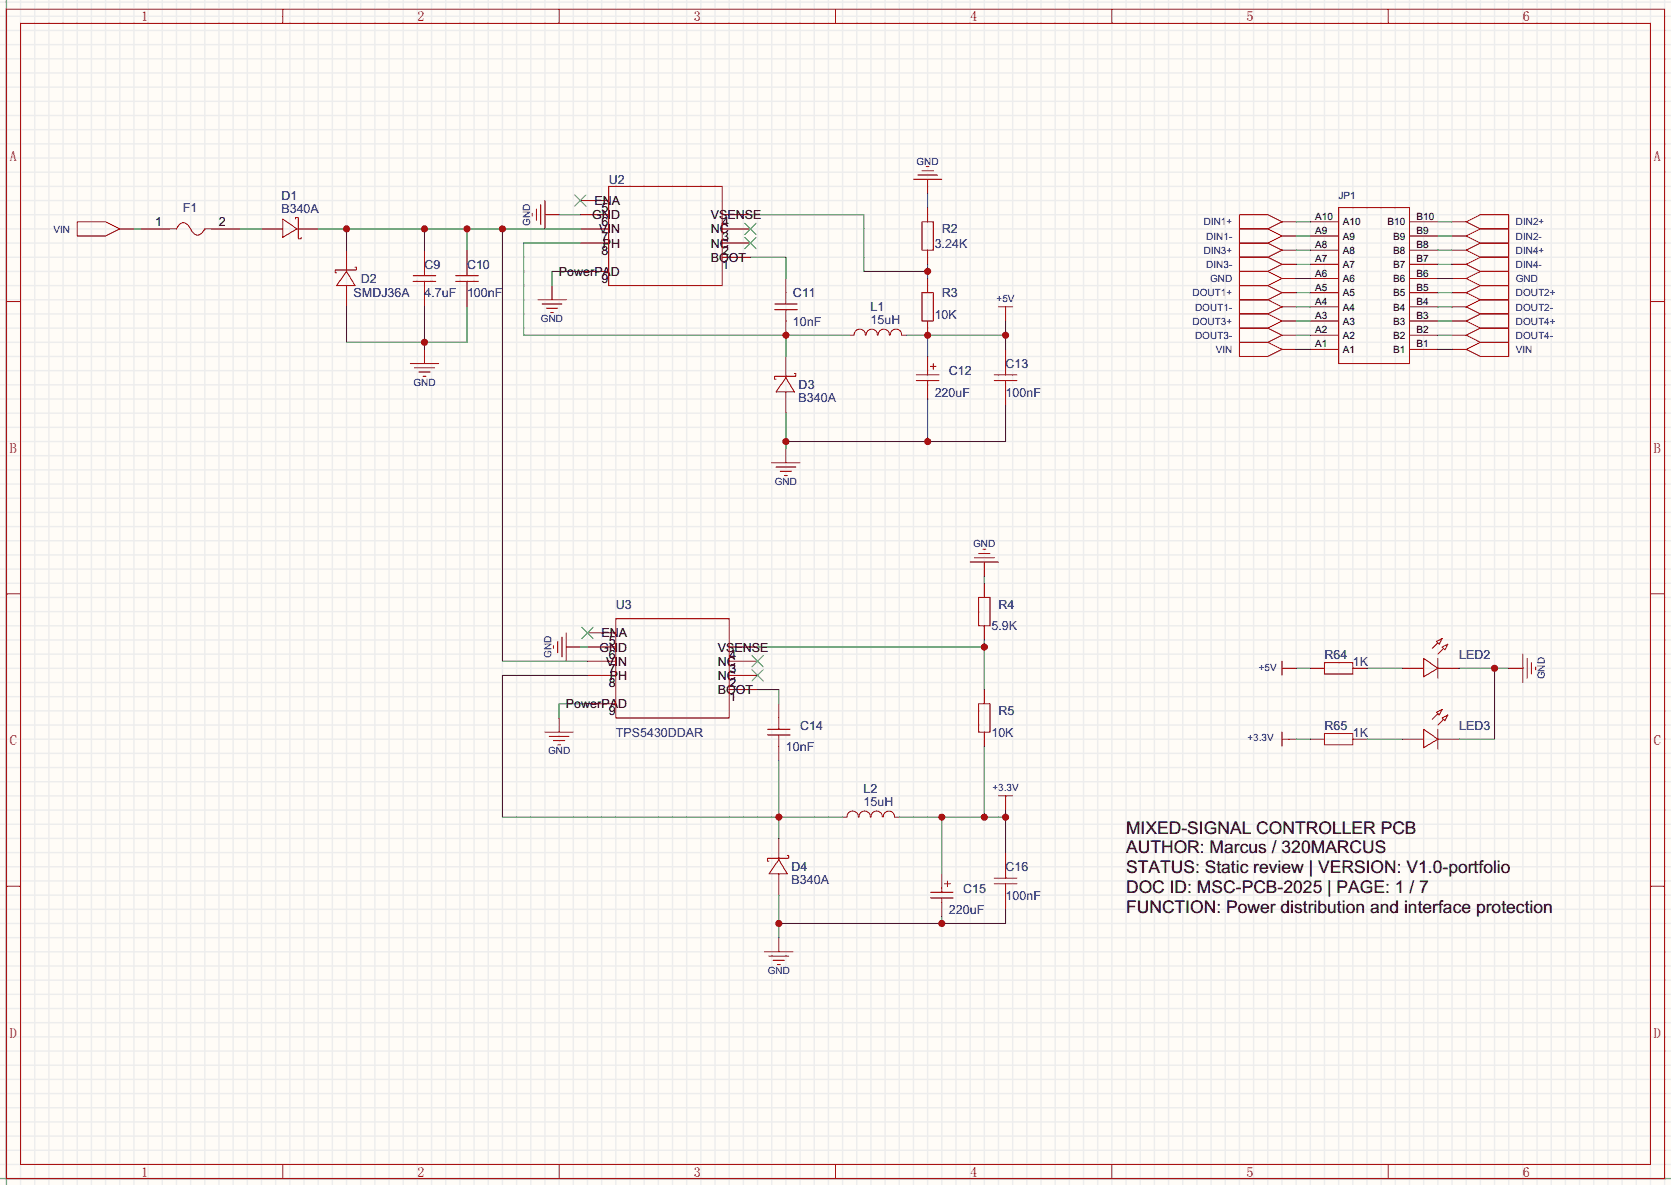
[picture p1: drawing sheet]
<svg xmlns="http://www.w3.org/2000/svg" width="299mm" height="212mm" viewBox="0 0 299 212" stroke-linecap="round" stroke-linejoin="round" font-family="sans-serif">
<path d="M0 0h299.5v212.3h-299.5z" fill="#fffcf7"/>
<g fill="none" stroke="#ededed" stroke-width=".25">
<path d="M0 .4h299.5M0 2.9h299.5M0 5.5h299.5M0 8h299.5M0 10.5h299.5M0 13.1h299.5M0 15.6h299.5M0 18.2h299.5M1.1 0v212.3M3.7 0v212.3M6.2 0v212.3M8.8 0v212.3"/>
<path d="M11.3 0v212.3M13.8 0v212.3M16.4 0v212.3M18.9 0v212.3M21.5 0v212.3M24 0v212.3M26.5 0v212.3M29.1 0v212.3M31.6 0v212.3M34.2 0v212.3M36.7 0v212.3M39.2 0v212.3"/>
<path d="M41.8 0v212.3M44.3 0v212.3M46.9 0v212.3M49.4 0v212.3M51.9 0v212.3M54.5 0v212.3M57 0v212.3M59.6 0v212.3M62.1 0v212.3M64.6 0v212.3M67.2 0v212.3M69.7 0v212.3"/>
<path d="M72.3 0v212.3M74.8 0v212.3M77.3 0v212.3M79.9 0v212.3M82.4 0v212.3M85 0v212.3M87.5 0v212.3M90 0v212.3M92.6 0v212.3M95.1 0v212.3M97.7 0v212.3M100.2 0v212.3"/>
<path d="M102.7 0v212.3M105.3 0v212.3M107.8 0v212.3M110.4 0v212.3M112.9 0v212.3M115.4 0v212.3M118 0v212.3M120.5 0v212.3M123.1 0v212.3M125.6 0v212.3M128.1 0v212.3M130.7 0v212.3"/>
<path d="M133.2 0v212.3M135.8 0v212.3M138.3 0v212.3M140.8 0v212.3M143.4 0v212.3M145.9 0v212.3M148.5 0v212.3M151 0v212.3M153.5 0v212.3M156.1 0v212.3M158.6 0v212.3M161.2 0v212.3"/>
<path d="M163.7 0v212.3M166.2 0v212.3M168.8 0v212.3M171.3 0v212.3M173.9 0v212.3M176.4 0v212.3M178.9 0v212.3M181.5 0v212.3M184 0v212.3M186.6 0v212.3M189.1 0v212.3M191.6 0v212.3"/>
<path d="M194.2 0v212.3M196.7 0v212.3M199.3 0v212.3M201.8 0v212.3M204.3 0v212.3M206.9 0v212.3M209.4 0v212.3M212 0v212.3M214.5 0v212.3M217 0v212.3M219.6 0v212.3M222.1 0v212.3"/>
<path d="M224.7 0v212.3M227.2 0v212.3M229.7 0v212.3M232.3 0v212.3M234.8 0v212.3M237.4 0v212.3M239.9 0v212.3M242.4 0v212.3M245 0v212.3M247.5 0v212.3M250.1 0v212.3M252.6 0v212.3"/>
<path d="M255.1 0v212.3M257.7 0v212.3M260.2 0v212.3M262.8 0v212.3M265.3 0v212.3M267.8 0v212.3M270.4 0v212.3M272.9 0v212.3M275.5 0v212.3M278 0v212.3M280.5 0v212.3M283.1 0v212.3"/>
<path d="M285.6 0v212.3M288.2 0v212.3M290.7 0v212.3M293.2 0v212.3M295.8 0v212.3M298.3 0v212.3M0 20.7h299.5M0 23.2h299.5M0 25.8h299.5M0 28.3h299.5M0 30.9h299.5M0 33.4h299.5"/>
<path d="M0 35.9h299.5M0 38.5h299.5M0 41h299.5M0 43.6h299.5M0 46.1h299.5M0 48.6h299.5M0 51.2h299.5M0 53.7h299.5M0 56.3h299.5M0 58.8h299.5M0 61.3h299.5M0 63.9h299.5"/>
<path d="M0 66.4h299.5M0 69h299.5M0 71.5h299.5M0 74h299.5M0 76.6h299.5M0 79.1h299.5M0 81.7h299.5M0 84.2h299.5M0 86.7h299.5M0 89.3h299.5M0 91.8h299.5M0 94.4h299.5"/>
<path d="M0 96.9h299.5M0 99.4h299.5M0 102h299.5M0 104.5h299.5M0 107.1h299.5M0 109.6h299.5M0 112.1h299.5M0 114.7h299.5M0 117.2h299.5M0 119.8h299.5M0 122.3h299.5M0 124.8h299.5"/>
<path d="M0 127.4h299.5M0 129.9h299.5M0 132.5h299.5M0 135h299.5M0 137.5h299.5M0 140.1h299.5M0 142.6h299.5M0 145.2h299.5M0 147.7h299.5M0 150.2h299.5M0 152.8h299.5M0 155.3h299.5"/>
<path d="M0 157.9h299.5M0 160.4h299.5M0 162.9h299.5M0 165.5h299.5M0 168h299.5M0 170.6h299.5M0 173.1h299.5M0 175.6h299.5M0 178.2h299.5M0 180.7h299.5M0 183.3h299.5M0 185.8h299.5"/>
<path d="M0 188.3h299.5M0 190.9h299.5M0 193.4h299.5M0 196h299.5M0 198.5h299.5M0 201h299.5M0 203.6h299.5M0 206.1h299.5M0 208.7h299.5M0 211.2h299.5"/>
</g>
<path d="M1.1 0v212.3M0 211.2h299.5" fill="none" stroke="#999" stroke-width=".25"/>
<g fill="none" stroke="#a10000" stroke-width=".18">
<path d="M1.1 1.6h297.2v209.6h-297.2zM3.7 4.2h292.1v204.5h-292.1zM50.7 1.6v2.6M100.2 1.6v2.6M149.7 1.6v2.6M199.3 1.6v2.6M248.8 1.6v2.6M13.8 39.7h5.1l2.6 1.3-2.6 1.3h-5.1zM50.7 39.2l2.5 1.8-2.5 1.5zM53 39.2v-.2h.5v3.8h.5v-.3M95.4 38.2v.5M96.1 37.5v2"/>
<path d="M96.9 36.7v3.6M97.7 35.9v5.1M109.1 33.4h20.3v17.8h-20.3zM163.7 32.1h5.1M164.5 31.4h3.5M165.2 39.7h2.1v5.1h-2.1zM165.2 30.6h2.1M166 29.8h.5M222.1 38.5h5.1l2.5 1.2-2.5 1.3h-5.1zM239.9 37.2h12.7v27.9h-12.7zM262.8 39.7l2.5-1.2h5.1v2.5h-5.1zM1.1 54h2.6"/>
<path d="M30.4 41h1.2l.5-.7a1.26 1.26 0 0 1 2.1 .7l.4 .7a1.26 1.26 0 0 0 2.1-.7h1.3M62.1 48.6l1.5 2.6h-3.3zM63.6 47.9h.3v.5h-3.8v.5h.2M74 50.4h4.1M74 49.4h4.1M76.1 47.4v2M76.1 50.4v2M81.7 50.4h4M81.7 49.4h4M83.7 47.4v2M83.7 50.4v2M96.4 53.7h5.1"/>
<path d="M97.2 54.5h3.5M97.9 55.2h2M98.7 56h.5M138.8 54.5h4.1M138.8 55.5h4.1M140.8 52.4v2.1M140.8 55.5v2M165.2 52.4h2.1v5.1h-2.1zM222.1 41h5.1l2.5 1.3-2.5 1.3h-5.1zM222.1 43.6h5.1l2.5 1.2-2.5 1.3h-5.1zM222.1 46.1h5.1l2.5 1.3-2.5 1.2h-5.1zM222.1 48.6h5.1l2.5 1.3-2.5 1.3h-5.1z"/>
<path d="M222.1 51.2h5.1l2.5 1.2-2.5 1.3h-5.1zM222.1 53.7h5.1l2.5 1.3-2.5 1.3h-5.1zM222.1 56.3h5.1l2.5 1.2-2.5 1.3h-5.1zM222.1 58.8h5.1l2.5 1.3-2.5 1.2h-5.1zM262.8 57.5l2.5-1.2h5.1v2.5h-5.1zM262.8 55l2.5-1.3h5.1v2.6h-5.1zM262.8 52.4l2.5-1.2h5.1v2.5h-5.1zM262.8 49.9l2.5-1.3h5.1v2.6h-5.1zM262.8 47.4l2.5-1.3h5.1v2.5h-5.1zM262.8 44.8l2.5-1.2h5.1v2.5h-5.1zM262.8 42.3l2.5-1.3h5.1v2.6h-5.1zM295.8 54h2.5"/>
<path d="M73.5 65.1h5.1M74.3 65.9h3.6M75.1 66.7h2M75.8 67.4h.5M140.8 67.7l1.6 2.5h-3.3zM142.4 66.9h.2v.5h-3.8v.5h.3M153.1 60.1a1.01 1.01 0 0 1 1-1.1 1.01 1.01 0 0 1 1 1.1M155.2 60.1a1.01 1.01 0 0 1 1-1.1 1.01 1.01 0 0 1 1 1.1M157.4 60.1a1.01 1.01 0 0 1 1-1.1 1.01 1.01 0 0 1 1 1.1M159.6 60.1a1.01 1.01 0 0 1 1-1.1 1.01 1.01 0 0 1 1 1.1M164.2 68.2h4.1M164.2 67.2h4.1"/>
<path d="M166.2 66.4v.8M166.2 68.2v.8M166.8 65.7h1M167.3 65.1v1.1M178.2 68.2h4M178.2 67.2h4M180.2 65.1v2.1M180.2 68.2v2M222.1 61.3h5.1l2.5 1.3-2.5 1.3h-5.1zM262.8 62.6l2.5-1.3h5.1v2.6h-5.1zM262.8 60.1l2.5-1.3h5.1v2.5h-5.1zM138.3 82.9h5.1"/>
<path d="M139.1 83.7h3.5M139.8 84.5h2.1M140.6 85.2h.5M174.6 99.9h3.6M175.4 99.2h2M176.1 98.4h.6M1.1 106.4h2.6M99.2 115.7v.5M99.9 114.9v2.1M100.7 114.2v3.5M101.5 113.4v5.1M110.4 110.9h20.3v17.7h-20.3z"/>
<path d="M173.9 100.7h5M175.4 107.1h2v5h-2zM237.4 118.7h5v2.1h-5zM255.1 118l2.6 1.8-2.6 1.5zM257.4 114.9l1-.5-.5 1zM257.7 118v3.5M257.7 115.2l-1 1M258.4 115.9l1.1-.5-.5 1.1zM258.7 116.2l-1 1M272.9 117.2v5.1M273.7 118v3.5M274.4 118.7v2.1"/>
<path d="M275.2 119.5v.5M295.8 106.4h2.5M97.7 131.2h5M98.4 131.9h3.6M99.2 132.7h2M99.9 133.5h.6M137.5 130.7h4.1M137.5 131.7h4.1M139.6 128.6v2.1M139.6 131.7v2M175.4 126.1h2v5.1h-2zM237.4 131.4h5v2.1h-5z"/>
<path d="M255.1 130.7l2.6 1.8-2.6 1.5zM257.4 127.6l1-.5-.5 1zM257.7 130.7v3.5M257.7 127.9l-1 1M258.4 128.6l1.1-.5-.5 1.1zM258.7 128.9l-1 1M1.1 158.8h2.6M139.6 154l1.5 2.6h-3.3zM141.1 153.3h.3v.5h-3.9v.5h.3M151.8 146.4a1.01 1.01 0 0 1 1-1.1 1.01 1.01 0 0 1 1 1.1M153.9 146.4a1.01 1.01 0 0 1 1.1-1.1 1.01 1.01 0 0 1 1 1.1M156.1 146.4a1.01 1.01 0 0 1 1-1.1 1.01 1.01 0 0 1 1 1.1"/>
<path d="M158.3 146.4a1.01 1.01 0 0 1 1-1.1 1.01 1.01 0 0 1 1 1.1M166.8 159.9h4M168.8 159.1v.8M169.3 158.4h1M169.8 157.9v1M178.2 158.4h4M178.2 157.3h4M180.2 155.3v2M180.2 158.4v2M295.8 158.8h2.5M137 170.6h5.1M137.8 171.3h3.6"/>
<path d="M138.6 172.1h2M139.3 172.8h.5M166.8 160.9h4M168.8 160.9v.8M50.7 208.7v2.5M100.2 208.7v2.5M149.7 208.7v2.5M199.3 208.7v2.5M248.8 208.7v2.5"/>
</g>
<g fill="none" stroke="#870000" stroke-width=".18">
<path d="M97.7 38.5h2.5M104 38.5h5.1M104 35.9h5.1M129.4 38.5h5.1M166.2 32.1v2.6M166.2 37.2v2.5M229.7 39.7h2.6M234.8 39.7h5.1M252.6 39.7h5.1M260.2 39.7h2.6M21.5 41h2.5M25.3 41h5.1"/>
<path d="M38 41h5.1M46.9 41h3.8M53.2 41h3.8M62.1 44.8v3.8M62.1 51.2v3.8M76.1 44.8v2.6M76.1 52.4v2.6M83.7 44.8v2.6M83.7 52.4v2.6M98.9 51.2v2.5M104 41h5.1M104 43.6h5.1"/>
<path d="M104 48.6h5.1M129.4 41h5.1M129.4 46.1h5.1M129.4 43.6h5.1M140.8 49.9v2.5M140.8 57.5v2.6M166.2 44.8v2.6M166.2 49.9v2.5M166.2 57.5v2.6M229.7 57.5h2.6M229.7 55h2.6M229.7 52.4h2.6"/>
<path d="M229.7 49.9h2.6M229.7 47.4h2.6M229.7 44.8h2.6M229.7 42.3h2.6M234.8 57.5h5.1M234.8 55h5.1M234.8 52.4h5.1M234.8 49.9h5.1M234.8 47.4h5.1M234.8 44.8h5.1M234.8 42.3h5.1M252.6 57.5h5.1"/>
<path d="M252.6 55h5.1M252.6 52.4h5.1M252.6 49.9h5.1M252.6 47.4h5.1M252.6 44.8h5.1M252.6 42.3h5.1M260.2 57.5h2.6M260.2 55h2.6M260.2 52.4h2.6M260.2 49.9h2.6M260.2 47.4h2.6M260.2 44.8h2.6"/>
<path d="M260.2 42.3h2.6M76.1 62.6v2.5M140.8 63.9v3.8M140.8 70.2v3.8M152.3 60.1h.7M161.7 60.1h.7M166.2 63.9v2.5M166.2 69v2.5M180.2 62.6v2.5M180.2 70.2v2.6M229.7 60.1h2.6M229.7 62.6h2.6"/>
<path d="M234.8 60.1h5.1M234.8 62.6h5.1M252.6 60.1h5.1M252.6 62.6h5.1M260.2 60.1h2.6M260.2 62.6h2.6M140.8 80.4v2.5M101.5 115.9h2.5M105.3 118.5h5.1M105.3 115.9h5.1M105.3 113.4h5.1M130.7 118.5h5.1"/>
<path d="M130.7 115.9h5.1M176.4 100.7v2.5M176.4 104.5v2.6M176.4 112.1v2.6M234.8 119.8h2.6M242.4 119.8h2.6M251.3 119.8h3.8M257.7 119.8h3.8M270.4 119.8h2.5M100.2 128.6v2.6M105.3 121h5.1M105.3 126.1h5.1"/>
<path d="M130.7 123.6h5.1M130.7 121h5.1M139.6 126.1v2.5M139.6 133.7v2.6M176.4 123.6v2.5M176.4 131.2v2.5M234.8 132.5h2.6M242.4 132.5h2.6M251.3 132.5h3.8M257.7 132.5h3.8M139.6 150.2v3.8M139.6 156.6v3.8"/>
<path d="M151 146.4h.8M160.4 146.4h.8M168.8 156.6v2.5M180.2 152.8v2.5M139.6 168v2.6M168.8 161.7v2.5M180.2 160.4v2.5"/>
</g>
<path d="M103 34.9l2 2.1M105 34.9l-2 2.1M133.5 42.5l2 2.1M133.5 40l2 2M135.5 42.5l-2 2.1M135.5 40l-2 2M104.3 112.4l2 2M106.3 112.4l-2 2M134.7 117.5l2.1 2M136.8 117.5l-2.1 2M134.7 120l2.1 2M136.8 120l-2.1 2" fill="none" stroke="#3c3" stroke-width=".18"/>
<path d="M24 41h1.3M43.1 41h3.8M57 41h47M62.1 41v3.8M76.1 41v3.8M83.7 41v3.8M90 41v77.5h15.3" fill="none" stroke="#008700" stroke-width=".18"/>
<g fill="#c00">
<circle cx="62.1" cy="41" r=".63"/>
<circle cx="76.1" cy="41" r=".63"/>
<circle cx="83.7" cy="41" r=".63"/>
<circle cx="90" cy="41" r=".63"/>
</g>
<path d="M62.1 55v6.3h21.6v-6.3M76.1 55v7.6" fill="none" stroke="#008700" stroke-width=".18"/>
<circle cx="76.1" cy="61.3" r=".63" fill="#c00"/>
<path d="M100.2 38.5h3.8M104 48.6h-5.1v2.6M104 43.6h-10.1v16.5h58.4M134.5 46.1h6.3v3.8M140.8 60.1v3.8" fill="none" stroke="#008700" stroke-width=".18"/>
<circle cx="140.8" cy="60.1" r=".63" fill="#c00"/>
<path d="M180.2 57.5v5.1M162.4 60.1h17.8M166.2 60.1v3.8" fill="none" stroke="#008700" stroke-width=".18"/>
<g fill="#c00">
<circle cx="166.2" cy="60.1" r=".63"/>
<circle cx="180.2" cy="60.1" r=".63"/>
</g>
<path d="M140.8 74v6.4M166.2 71.5v7.6M180.2 72.8v6.3h-39.4" fill="none" stroke="#008700" stroke-width=".18"/>
<g fill="#c00">
<circle cx="166.2" cy="79.1" r=".63"/>
<circle cx="140.8" cy="79.1" r=".63"/>
</g>
<path d="M134.5 38.5h20.3v10.1h11.4M166.2 47.4v2.5" fill="none" stroke="#008700" stroke-width=".18"/>
<circle cx="166.2" cy="48.6" r=".63" fill="#c00"/>
<path d="M166.2 34.7v2.5M104 115.9h1.3M176.4 103.2v1.3M105.3 126.1h-5.1v2.5M139.6 160.4v7.6M168.8 164.2v1.3M180.2 162.9v2.6h-40.6" fill="none" stroke="#008700" stroke-width=".18"/>
<g fill="#c00">
<circle cx="139.6" cy="165.5" r=".63"/>
<circle cx="168.8" cy="165.5" r=".63"/>
</g>
<path d="M261.5 119.8h8.9M267.8 119.8v12.7h-6.3" fill="none" stroke="#008700" stroke-width=".18"/>
<circle cx="267.8" cy="119.8" r=".63" fill="#c00"/>
<path d="M105.3 121h-15.3v25.4h61M139.6 136.3v13.9" fill="none" stroke="#008700" stroke-width=".18"/>
<circle cx="139.6" cy="146.4" r=".63" fill="#c00"/>
<path d="M135.8 115.9h40.6M176.4 114.7v8.9M135.8 123.6h3.8v2.5" fill="none" stroke="#008700" stroke-width=".18"/>
<circle cx="176.4" cy="115.9" r=".63" fill="#c00"/>
<path d="M176.4 133.7v12.7M161.2 146.4h19M168.8 146.4v10.2M180.2 145.2v7.6" fill="none" stroke="#008700" stroke-width=".18"/>
<g fill="#c00">
<circle cx="176.4" cy="146.4" r=".63"/>
<circle cx="180.2" cy="146.4" r=".63"/>
<circle cx="168.8" cy="146.4" r=".63"/>
</g>
<path d="M180.2 56.3v1.2M231 119.8h1.3M231 132.5h1.3M180.2 143.9v1.3" fill="none" stroke="#870000" stroke-width=".18"/>
<path d="M178.9 55h2.6M180.2 55v1.3M229.7 118.5v2.5M229.7 119.8h1.3M229.7 131.2v2.5M229.7 132.5h1.3M178.9 142.6h2.6M180.2 142.6v1.3" fill="none" stroke="#a10000" stroke-width=".18"/>
<g fill="none" stroke="#008700" stroke-width=".18">
<path d="M232.3 39.7h2.5M257.7 39.7h2.5M232.3 57.5h2.5M232.3 55h2.5M232.3 52.4h2.5M232.3 49.9h2.5M232.3 47.4h2.5M232.3 44.8h2.5M232.3 42.3h2.5M257.7 57.5h2.5M257.7 55h2.5M257.7 52.4h2.5"/>
<path d="M257.7 49.9h2.5M257.7 47.4h2.5M257.7 44.8h2.5M257.7 42.3h2.5M232.3 62.6h2.5M232.3 60.1h2.5M257.7 62.6h2.5M257.7 60.1h2.5M232.3 119.8h2.5M245 119.8h6.3M232.3 132.5h2.5M245 132.5h6.3"/>
</g>
<g font-size="3.1">
<text x="201.8" y="149.4">MIXED-SIGNAL CONTROLLER PCB</text>
<text x="201.8" y="152.9">AUTHOR: Marcus / 320MARCUS</text>
<text x="201.8" y="156.5">STATUS: Static review | VERSION: V1.0-portfolio</text>
<text x="201.8" y="160">DOC ID: MSC-PCB-2025 | PAGE: 1 / 7</text>
<text x="201.8" y="163.6">FUNCTION: Power distribution and interface protection</text>
</g>
<g font-size="2.5" fill="#a00000">
<text x="25.3" y="3.8">1</text>
<text x="74.8" y="3.8">2</text>
<text x="124.3" y="3.8">3</text>
<text x="173.9" y="3.8">4</text>
<text x="223.4" y="3.8">5</text>
<text x="272.9" y="3.8">6</text>
<text x="1.8" y="28.8">A</text>
<text x="296.4" y="28.8">A</text>
<text x="1.8" y="81.2">B</text>
<text x="296.4" y="81.2">B</text>
<text x="1.8" y="133.5">C</text>
<text x="296.4" y="133.5">C</text>
<text x="1.8" y="185.9">D</text>
<text x="296.4" y="185.9">D</text>
<text x="25.3" y="210.9">1</text>
<text x="74.8" y="210.9">2</text>
<text x="124.3" y="210.9">3</text>
<text x="173.9" y="210.9">4</text>
<text x="223.4" y="210.9">5</text>
<text x="272.9" y="210.9">6</text>
</g>
<g font-size="2.2" fill="#000080">
<text x="50.4" y="35.8">D1</text>
<text x="109.1" y="32.9">U2</text>
<text x="32.8" y="38">F1</text>
<text x="168.8" y="41.8">R2</text>
<text x="64.6" y="50.7">D2</text>
<text x="76.1" y="48.2">C9</text>
<text x="83.7" y="48.2">C10</text>
<text x="142.1" y="53.3">C11</text>
<text x="168.8" y="53.3">R3</text>
<text x="156" y="55.8">L1</text>
<text x="180.2" y="66">C13</text>
<text x="143.1" y="69.7">D3</text>
<text x="170.1" y="67.2">C12</text>
<text x="110.4" y="109.1">U3</text>
<text x="178.9" y="109.1">R4</text>
<text x="237.4" y="118">R64</text>
<text x="261.5" y="118">LED2</text>
<text x="143.4" y="130.7">C14</text>
<text x="178.9" y="128.2">R5</text>
<text x="237.4" y="130.7">R65</text>
<text x="261.5" y="130.7">LED3</text>
<text x="154.8" y="142.1">L2</text>
<text x="141.9" y="156">D4</text>
<text x="172.6" y="159.9">C15</text>
<text x="180.2" y="156.1">C16</text>
</g>
<g font-size="2.2">
<text x="27.8" y="40.6">1</text>
<text x="39.2" y="40.6">2</text>
<text x="106.1" y="39.3">GND</text>
<text x="106.5" y="36.8">ENA</text>
<text x="107.4" y="41.8">VIN</text>
<text x="107.8" y="38">5</text>
<text x="107.8" y="40.6">6</text>
<text x="127.4" y="41.8">NC</text>
<text x="127.4" y="39.3">VSENSE</text>
<text x="129.4" y="40.6">4</text>
<text x="107.8" y="43.1">7</text>
<text x="107.8" y="45.6">8</text>
<text x="108" y="44.4">PH</text>
<text x="127.4" y="46.9">BOOT</text>
<text x="127.4" y="44.4">NC</text>
<text x="129.4" y="45.6">2</text>
<text x="129.4" y="43.1">3</text>
<text x="100.2" y="49.5">PowerPAD</text>
<text x="107.8" y="50.7">9</text>
<text x="129.4" y="48.2">1</text>
<text x="107.4" y="116.8">GND</text>
<text x="107.8" y="114.2">ENA</text>
<text x="108.7" y="119.3">VIN</text>
<text x="109.1" y="115.5">5</text>
<text x="109.1" y="118">6</text>
<text x="128.7" y="119.3">NC</text>
<text x="128.7" y="116.8">VSENSE</text>
<text x="130.7" y="118">4</text>
<text x="109.1" y="120.6">7</text>
<text x="109.1" y="123.1">8</text>
<text x="109.3" y="121.8">PH</text>
<text x="128.7" y="124.4">BOOT</text>
<text x="128.7" y="121.8">NC</text>
<text x="130.7" y="125.7">1</text>
<text x="130.7" y="123.1">2</text>
<text x="130.7" y="120.6">3</text>
<text x="101.4" y="126.9">PowerPAD</text>
<text x="109.1" y="128.2">9</text>
</g>
<g font-size="2.2" fill="#00f">
<text x="50.4" y="38.1">B340A</text>
<text x="167.5" y="44.4">3.24K</text>
<text x="63.4" y="53.3">SMDJ36A</text>
<text x="76.1" y="53.3">4.7uF</text>
<text x="83.7" y="53.3">100nF</text>
<text x="142.1" y="58.3">10nF</text>
<text x="156" y="58.1">15uH</text>
<text x="167.5" y="57.1">10K</text>
<text x="143.1" y="72">B340A</text>
<text x="167.5" y="71">220uF</text>
<text x="180.2" y="71">100nF</text>
<text x="177.7" y="113">5.9K</text>
<text x="242.4" y="119.3">1K</text>
<text x="110.4" y="132">TPS5430DDAR</text>
<text x="140.8" y="134.5">10nF</text>
<text x="177.7" y="132">10K</text>
<text x="242.4" y="132">1K</text>
<text x="154.8" y="144.5">15uH</text>
<text x="141.9" y="158.3">B340A</text>
<text x="180.2" y="161.2">100nF</text>
<text x="170.1" y="163.8">220uF</text>
</g>
<g font-size="1.8" fill="#00f">
<text x="164.2" y="29.5">GND</text>
<text x="9.6" y="41.7">VIN</text>
<text x="95" y="40.5" transform="rotate(-90 95 40.5)">GND</text>
<text x="215.7" y="40.4">DIN1+</text>
<text x="271.7" y="40.4">DIN2+</text>
<text x="215.7" y="45.5">DIN3+</text>
<text x="216.2" y="42.9">DIN1-</text>
<text x="271.7" y="45.5">DIN4+</text>
<text x="271.7" y="42.9">DIN2-</text>
<text x="213.7" y="53.1">DOUT1+</text>
<text x="216.2" y="48">DIN3-</text>
<text x="216.9" y="50.6">GND</text>
<text x="271.7" y="53.1">DOUT2+</text>
<text x="271.7" y="50.6">GND</text>
<text x="271.7" y="48">DIN4-</text>
<text x="96.9" y="57.7">GND</text>
<text x="178.6" y="54.1">+5V</text>
<text x="213.7" y="58.2">DOUT3+</text>
<text x="214.2" y="55.6">DOUT1-</text>
<text x="271.7" y="58.2">DOUT4+</text>
<text x="271.7" y="55.6">DOUT2-</text>
<text x="214.2" y="60.7">DOUT3-</text>
<text x="217.9" y="63.3">VIN</text>
<text x="271.7" y="63.3">VIN</text>
<text x="271.7" y="60.7">DOUT4-</text>
<text x="74.1" y="69.1">GND</text>
<text x="138.8" y="86.9">GND</text>
<text x="174.4" y="98.1">GND</text>
<text x="98.8" y="117.9" transform="rotate(-90 98.8 117.9)">GND</text>
<text x="225.6" y="120.2">+5V</text>
<text x="276.9" y="121.8" transform="rotate(-90 276.9 121.8)">GND</text>
<text x="98.2" y="135.1">GND</text>
<text x="223.6" y="132.9">+3.3V</text>
<text x="177.8" y="141.7">+3.3V</text>
<text x="137.6" y="174.5">GND</text>
</g>
<text font-size="1.8" fill="#000080" x="239.9" y="35.6">JP1</text>
<g font-size="1.8">
<text x="235.7" y="41.9">A9</text>
<text x="235.7" y="39.4">A10</text>
<text x="240.7" y="40.4">A10</text>
<text x="248.7" y="40.4">B10</text>
<text x="253.9" y="39.4">B10</text>
<text x="253.9" y="41.9">B9</text>
<text x="235.7" y="47">A7</text>
<text x="235.7" y="44.5">A8</text>
<text x="240.7" y="45.5">A8</text>
<text x="240.7" y="42.9">A9</text>
<text x="249.6" y="42.9">B9</text>
<text x="249.6" y="45.5">B8</text>
<text x="253.9" y="44.5">B8</text>
<text x="253.9" y="47">B7</text>
<text x="235.7" y="52.1">A5</text>
<text x="235.7" y="49.5">A6</text>
<text x="240.7" y="53.1">A5</text>
<text x="240.7" y="50.6">A6</text>
<text x="240.7" y="48">A7</text>
<text x="249.6" y="48">B7</text>
<text x="249.6" y="50.6">B6</text>
<text x="249.6" y="53.1">B5</text>
<text x="253.9" y="49.5">B6</text>
<text x="253.9" y="52.1">B5</text>
<text x="235.7" y="59.7">A2</text>
<text x="235.7" y="57.2">A3</text>
<text x="235.7" y="54.6">A4</text>
<text x="240.7" y="58.2">A3</text>
<text x="240.7" y="55.6">A4</text>
<text x="249.6" y="55.6">B4</text>
<text x="249.6" y="58.2">B3</text>
<text x="253.9" y="54.6">B4</text>
<text x="253.9" y="57.2">B3</text>
<text x="253.9" y="59.7">B2</text>
<text x="235.7" y="62.2">A1</text>
<text x="240.7" y="63.3">A1</text>
<text x="240.7" y="60.7">A2</text>
<text x="249.6" y="60.7">B2</text>
<text x="249.6" y="63.3">B1</text>
<text x="253.9" y="62.2">B1</text>
</g>
</svg>
